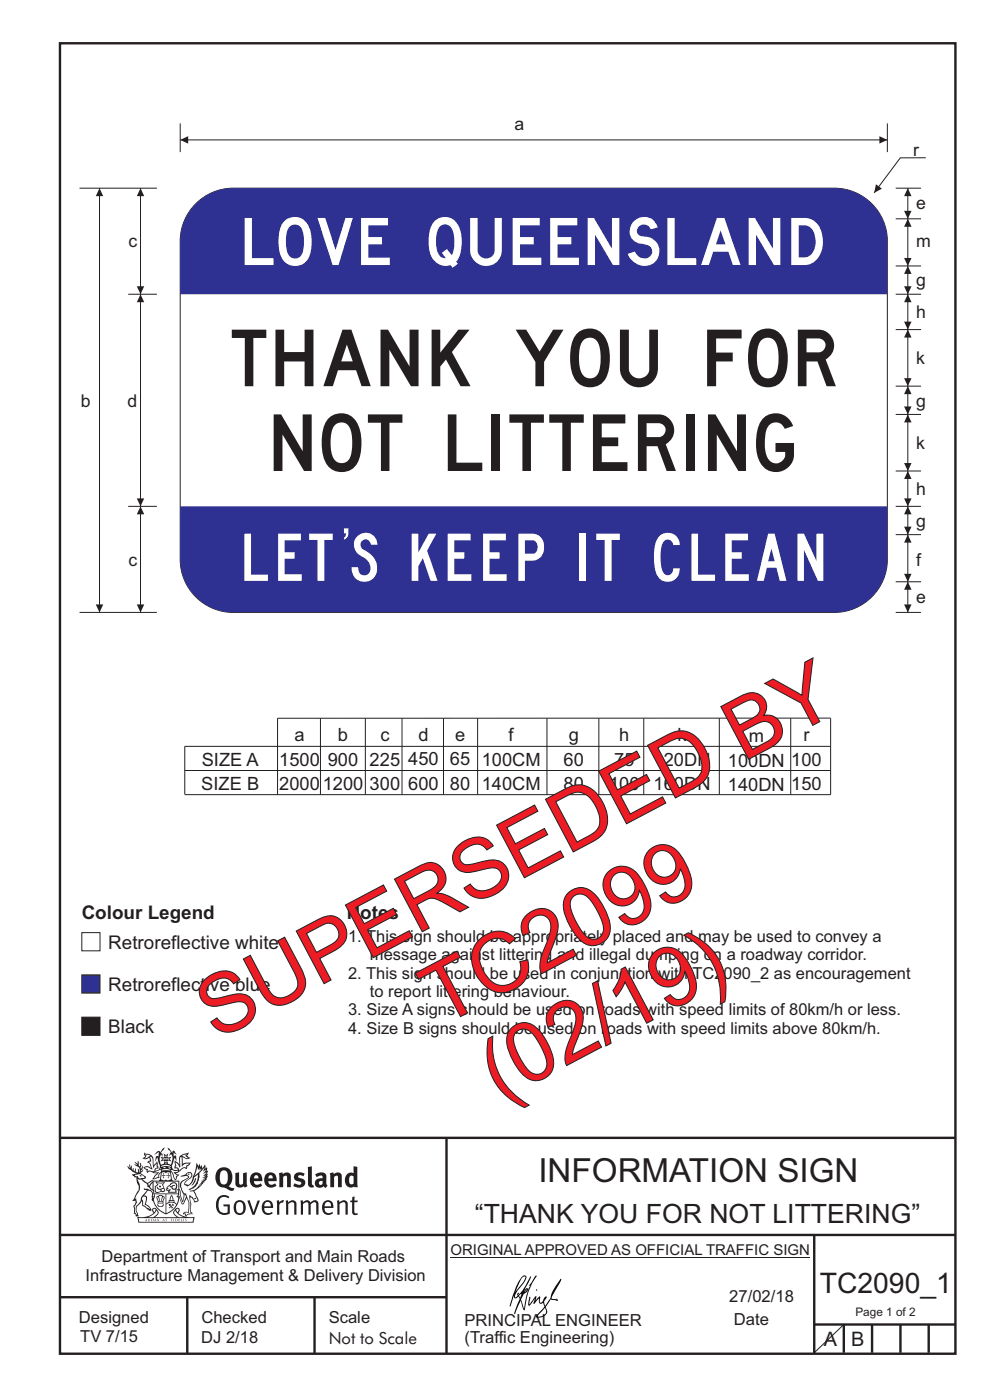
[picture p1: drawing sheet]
<svg xmlns="http://www.w3.org/2000/svg" width="210mm" height="297mm" viewBox="0 0 210 297" stroke-linecap="round" stroke-linejoin="round" font-family="sans-serif">
<g fill="none" stroke="#231f20" stroke-width=".51">
<path d="M12.7 9.2h190v278h-190zM12.7 241.4h190M94.7 241.4v45.8M12.7 262h190M12.7 275.2h82M39.7 275.2v12M66.7 275.2v12M172.7 262.2v25M172.7 281h30M179 281v6M185 281v6M191 281v6"/>
<path d="M197 281v6"/>
</g>
<path d="M95.5 266.7h76.3" fill="none" stroke="#231f20" stroke-width=".21"/>
<path d="M17.4 206.8h3.8v3.9h-3.8z" fill-rule="evenodd" fill="#2e3092" stroke="#231f20" stroke-width=".21"/>
<path d="M17.4 215.8h3.8v3.8h-3.8z" fill-rule="evenodd" fill="#231f20" stroke="#231f20" stroke-width=".21"/>
<path d="M17.4 197.9h3.8v3.8h-3.8z" fill-rule="evenodd" fill="#fff" stroke="#231f20" stroke-width=".21"/>
<g fill="#231f20">
<path d="M47 248.4a2.55 2.55 0 0 0 0 2.7l.3 .2a.81 .81 0 0 0 1-1v-.5a1.04 1.04 0 0 0-1.1-1.5zM46.3 248.1a1.82 1.82 0 0 1 2.1-.2 1.82 1.82 0 0 1 .9 1.8 2.29 2.29 0 0 1-.8 2l.7 .3h.5l-.2 .6a2.87 2.87 0 0 1-2-.7 2.12 2.12 0 0 1-1.7-3.1z" fill-rule="evenodd"/>
<path d="M49.9 248.9l.8-.2v2a.46 .46 0 0 0 .3 .6 .46 .46 0 0 0 .6-.3v-2.1l.7-.2v2.4l.2 .5-.5 .3-.3-.3a1.02 1.02 0 0 1-1.2 .3 1.02 1.02 0 0 1-.6-1.1z" fill-rule="evenodd"/>
<path d="M54 249.5l-.1 .5h.9a.49 .49 0 0 0-.2-.6 .49 .49 0 0 0-.6 .1zM53.4 249.1a1.34 1.34 0 0 1 1.6-.2 1.34 1.34 0 0 1 .6 1.5v.2h-1.7a.77 .77 0 0 0 .5 .8 .77 .77 0 0 0 .9-.4l.3 .5a1.59 1.59 0 0 1-2 .2 1.59 1.59 0 0 1-.5-2.1z" fill-rule="evenodd"/>
<path d="M57 249.5l-.1 .5h1a.49 .49 0 0 0-.2-.6 .49 .49 0 0 0-.7 .1zM56.4 249.1a1.34 1.34 0 0 1 1.6-.2 1.34 1.34 0 0 1 .7 1.5v.2h-1.8a.77 .77 0 0 0 .5 .8 .77 .77 0 0 0 .9-.4l.4 .5a1.59 1.59 0 0 1-2.1 .2 1.59 1.59 0 0 1-.5-2.1z" fill-rule="evenodd"/>
<path d="M59.2 248.9l.7-.2 .1 .4a.95 .95 0 0 1 1-.3 .95 .95 0 0 1 .7 .8v2.3h-.8v-2.3a.46 .46 0 0 0-.8 .1v2.2h-.8z" fill-rule="evenodd"/>
<path d="M62.6 249.1a1.75 1.75 0 0 1 2-.1l-.2 .5-.6-.2a.43 .43 0 0 0-.6 .3l.4 .3a1.04 1.04 0 0 1 1.2 1.1 1.04 1.04 0 0 1-1.4 1l-1.2-.4 .3-.6 1 .4 .4-.4a.88 .88 0 0 0-1-.5l-.4-.2-.1-.4z" fill-rule="evenodd"/>
<path d="M65.3 247.6l.8-.2 .1 3.8 .3 .2 .1 .4a.88 .88 0 0 1-1 0 .88 .88 0 0 1-.3-1z" fill-rule="evenodd"/>
<path d="M67.8 250.6a.43 .43 0 0 0-.1 .7 .43 .43 0 0 0 .7-.1v-.7zM66.8 249.1a1.7 1.7 0 0 1 2.4 .1v1.9l.3 .4-.4 .5-.5-.4a1.03 1.03 0 0 1-1.7-.1 1.03 1.03 0 0 1 .8-1.5h.7v-.4a.8 .8 0 0 0-1.2 .1z" fill-rule="evenodd"/>
<path d="M70 248.9l.7-.2 .1 .4a.95 .95 0 0 1 1-.3 .95 .95 0 0 1 .7 .8v2.3h-.8v-2.3a.46 .46 0 0 0-.8 .1v2.2h-.8z" fill-rule="evenodd"/>
<path d="M74.3 249.5a1.48 1.48 0 0 0 0 1.7h.5l.2-.1v-1.5l-.3-.2zM75 247.4l.8 .1 .1 4.4h-.7l-.1-.2a1.26 1.26 0 0 1-1.4 0 1.26 1.26 0 0 1-.5-1.3 1.29 1.29 0 0 1 .4-1.4 1.29 1.29 0 0 1 1.4-.1z" fill-rule="evenodd"/>
<path d="M46.4 253.9a1.72 1.72 0 0 1 2.3 0l-.3 .3a1.24 1.24 0 0 0-1.4-.2 1.24 1.24 0 0 0-.6 1.4 1.49 1.49 0 0 0 1.2 1.9l.7-.1v-1.3h-.8l-.1-.4h1.3v1.9a1.93 1.93 0 0 1-2.2 0 1.93 1.93 0 0 1-.7-2.2l.2-.8z" fill-rule="evenodd"/>
<path d="M50.4 255.1a1.65 1.65 0 0 0 .2 2.2 .99 .99 0 0 0 1-1.4 .78 .78 0 0 0-.4-.8 .78 .78 0 0 0-.8 0zM50 254.9a1.33 1.33 0 0 1 1.6-.1 1.33 1.33 0 0 1 .5 1.4 1.31 1.31 0 0 1-1.3 1.6 1.31 1.31 0 0 1-1.2-1.6v-.6z" fill-rule="evenodd"/>
<path d="M52.5 254.7l.4-.1 .9 2.6 .8-2.5h.5l-1.1 3h-.5z" fill-rule="evenodd"/>
<path d="M56.3 255.2l-.2 .7h1.3a.7 .7 0 0 0-.3-.8 .7 .7 0 0 0-.8 .1zM55.9 255a1.22 1.22 0 0 1 1.5-.2 1.22 1.22 0 0 1 .5 1.5h-1.8a.93 .93 0 0 0 .5 1 .93 .93 0 0 0 1.1-.2l.2 .3a1.43 1.43 0 0 1-1.8 .1 1.43 1.43 0 0 1-.6-1.7z" fill-rule="evenodd"/>
<path d="M58.7 254.7l.4-.1 .1 .5 .4-.4 .6-.1-.2 .5a.66 .66 0 0 0-.8 .7v1.9h-.4z" fill-rule="evenodd"/>
<path d="M60.6 254.7l.4-.1 .1 .5a.94 .94 0 0 1 1-.5 .94 .94 0 0 1 .8 .8v2.3h-.5l-.1-2.5a.81 .81 0 0 0-1.2 .3v2.2h-.4z" fill-rule="evenodd"/>
<path d="M63.7 254.7l.5-.1 .1 .5 .4-.3a.78 .78 0 0 1 1.1 .3 .9 .9 0 0 1 1-.5 .9 .9 0 0 1 .8 .8v2.3h-.5l-.1-2.5a.67 .67 0 0 0-1.1 .3v2.2h-.5v-2.4l-.4-.3-.7 .4v2.3h-.5z" fill-rule="evenodd"/>
<path d="M69 255.2l-.1 .7h1.3a.7 .7 0 0 0-.3-.8 .7 .7 0 0 0-.9 .1zM68.7 255a1.22 1.22 0 0 1 1.5-.2 1.22 1.22 0 0 1 .5 1.5h-1.8a.93 .93 0 0 0 .4 1 .93 .93 0 0 0 1.2-.2l.1 .3a1.44 1.44 0 0 1-1.7 .1 1.44 1.44 0 0 1-.6-1.7z" fill-rule="evenodd"/>
<path d="M71.4 254.7l.5-.1 .1 .5a.94 .94 0 0 1 1-.5 .94 .94 0 0 1 .8 .8v2.3h-.5l-.1-2.5a.81 .81 0 0 0-1.2 .3v2.2h-.4z" fill-rule="evenodd"/>
<path d="M74.7 253.9l.5-.1v.9h.7l-.1 .3h-.6v2.2l.1 .2h.5l.1 .3a.75 .75 0 0 1-1.2-.6v-2.1h-.4v-.3h.4z" fill-rule="evenodd"/>
<path d="M30.8 244.9l1.1 .3-.9 .5h-.4l.6-.5zM31.8 245.4h.2a2.44 2.44 0 0 1 .4 1.9l.1 .5 .7-1-.1 .6 .3 .3a.57 .57 0 0 0-.6 .7l-1-.1-.5 .2 .2-.5-.8-.3 .7-.1 .9 .5 .1-.1-.6-1.3-.2-.2h.5zM30.7 244.4l-.1 .5 .2 .4-.6 .4a1.04 1.04 0 0 0 1.4-.1l.2 .6-.3 .1-.2 .4a.94 .94 0 0 1 .8 1.1l-.2-.1a1.16 1.16 0 0 0-1.5-.1l.3 .4 .4 .2 .1 .5 .2 .1 .1-.2a.94 .94 0 0 1 1.1 .2l.8 .1-1.2 1.2a1.13 1.13 0 0 0 1.2-.2l.4-.1-.1-.4 .5-.8a.83 .83 0 0 0-.6 1.1l-.3-.1-.7 .4 1.1-1.4-.5 .1-.5-.1 1.3-.5-.1-.1-.9 .4v-.3l.2-.2 .3 .1 .1-.3-.2-.4v-.6l-.1-.4-.7 1v-.7a1.42 1.42 0 0 0-1.6-1.8z" fill-rule="evenodd"/>
<path d="M38.5 245.2l.5-.2 .7-.1-.6 .3 .8 .5h-.3zM38.3 245.5l.2-.1 .1 2a1.69 1.69 0 0 1 1.6-.6l-.8 .5 .1 .5a1.1 1.1 0 0 0-1.5 .6l-.1-.5-.2-.2h-.5l.3-.4-.3-.7a1.42 1.42 0 0 1 .8 1.1l.2-.1zM37.1 246.2l.1 1-.2 .3 .1 .4h.5l.1 .2a.96 .96 0 0 1-1.1-.1l-.1 .1a1.06 1.06 0 0 0 1.3 .2v.1a.72 .72 0 0 1-1 .2l.3 .5 .6 .2-.4 .2-.1 .6-.2-.3-.4-1.1-.4-.4 .4 .9a1.54 1.54 0 0 0 .7 1.2l.2-.3a.58 .58 0 0 1 .4-.8l.2-.1h-.3l-.5-.3 .9-.5a.93 .93 0 0 1 1.2-.5v.2l.2-.2 .1-.5a.99 .99 0 0 0 .7-.8l-1.3 .1-.3 .2-.1-1.4 .9 .4 .9-.3h-.4l-.5-.4 .4-.7-.6 .2a1.46 1.46 0 0 0-1.4 2.1v.4l-.2-.4z" fill-rule="evenodd"/>
<path d="M35.6 248.9l.2 .1-.1 .3 .4 .1h-.4v.6l-.1-.6h-.3l.3-.1z" fill-rule="evenodd"/>
<path d="M34.6 248.9l.2 .1v.3l.3 .1h-.3l-.1 .6v-.6h-.4l.4-.1z" fill-rule="evenodd"/>
<path d="M34.3 248.8a.57 .57 0 0 1 .9 .2 .57 .57 0 0 1 .9-.2l.2 1.4h-.2a.57 .57 0 0 1-.9 0 .69 .69 0 0 1-1.1 0zM34.2 248.1l-.3 2.1-.2 .4h3l-.2-.4-.3-2.1h-.2v.2l-.8-.1-.8 .1v-.2z" fill-rule="evenodd"/>
<path d="M34.2 252.4a.3 .3 0 0 0 .6 0 .3 .3 0 0 0-.6 0zM33.3 250.9l.3 .3-.3 .4a.79 .79 0 0 0 0 1.3l.8-.2-.1-.3a.55 .55 0 0 1-.7-.6l.1-.1 .2 .3 .3 .2 .8-.2-.4-.7 .4-.4-.7 .2zM33 250.7l1.1 .2 .9-.2-.4 .6 .4 1.2a.56 .56 0 0 1-.8 .3l-.2 .1a.73 .73 0 0 1-.9 .1 .73 .73 0 0 1-.3-1v-.4l.6-.4z" fill-rule="evenodd"/>
<path d="M35.6 251.8l.7-.4a.58 .58 0 0 1 1-.1 .58 .58 0 0 1-.4 .9l-.3-.3a.43 .43 0 0 1 .6-.4 .57 .57 0 0 0-.8 .2l-.2-.1-.3 .1 .4 .2a.55 .55 0 0 0 .9 .4v.5h-1.3l.3-.4-.1-.1-.6 .1 .2-.3-.2-.1zM35.4 251.8l-.1 .2a.39 .39 0 0 0 .2 .6h.3l-.2 .4h1.9l-.1-.8a.86 .86 0 0 0-.1-1.3 .86 .86 0 0 0-1.3 .4z" fill-rule="evenodd"/>
<path d="M36 254.8h.8v.2h-.8zM36.4 253.8l.2 .8h-.4zM36.4 253.5l-.3 .5-.1 .6h-.2v.4l-.7 .4 .2 .1a1.48 1.48 0 0 1 2.1 .2l.2-.1-.6-.5v-.5h-.2l-.1-.6z" fill-rule="evenodd"/>
<path d="M35.8 255.4l.4 .1 .1 .3 .3-.2-.2-.2a.38 .38 0 0 1 .5 .5l-.2-.2-.3 .2 .3 .2-.3 .3-.1-.4-.4 .4-.1-.2 .4-.3-.1-.1-.2 .1z" fill-rule="evenodd"/>
<path d="M34.5 254h.2v.2l-.2 .6h-.2zM33.6 255.3h.9v.2a.55 .55 0 0 1-.8 .4v-.2l-.2-.1zM33.4 254h.2l.2 .8h-.2zM33.6 255l.8-.1 .1 .2h-.8zM33.8 253.7h.5l-.2 1.1h-.1zM33.3 253.8l-.1 .3 .3 1.1a.48 .48 0 0 0-.1 .6 .48 .48 0 0 0 .5 .2h.5a.49 .49 0 0 0 .2-.8l.3-1.1-.1-.3a1.42 1.42 0 0 0-1.5 0z" fill-rule="evenodd"/>
<path d="M33.7 251.5l.4 .1 .1 .3h-.3z" fill-rule="evenodd"/>
<path d="M41.3 250.1l.3-.2-.2 .8-.6 .8h-.2l.5-.7z" fill-rule="evenodd"/>
<path d="M39.7 249l.3-.2 .5 .2a.88 .88 0 0 1-.6 1.1 1.22 1.22 0 0 0-.8 1.3l.5 .2a.72 .72 0 0 0 .9-.4l.5-.8 .2-.6 .8-.6v.2a2.85 2.85 0 0 1-2 2.9l.1 .1a2.13 2.13 0 0 0 1.9-1.5v-.3a2.01 2.01 0 0 0 .3-1.7l1.1-1.3-.4 1 .7-.5-.7 1 .8-.4-.8 .8 .7-.2-.9 .6 .8-.1-.8 .4h.7l-.8 .3 .3 .2h-.4l.2 .3h-.4l.2 .3h-.4l.1 .2h-.1a2.16 2.16 0 0 1-2 1.1l.1 .2 .4-.1a.76 .76 0 0 1 .7 .8l.5 1.2-.6 .2a1.45 1.45 0 0 0-1.1-1.3l.2 1.8-.1 1.8 .4 .3a1.07 1.07 0 0 0-1.2 .4v-.3l-.5-.2a.87 .87 0 0 1 1.1-.1v-.7a4.4 4.4 0 0 0-.6-3.1l-.1-.3h-.2a2.16 2.16 0 0 1-.7-2.2l.3-.4 1.2-.7a.55 .55 0 0 0-.4-.8zM37.8 252.4a.76 .76 0 0 1 .3 1.1l.6 1.6 .4-1.7 .2 .1a.61 .61 0 0 1-.1 .9l-.3 .8-.2 .1-.7-1.6-.3 .1a1.18 1.18 0 0 0 .1-1.4zM41.8 247.5l.2 .7 .3-.5v.6l.4-.5a1.9 1.9 0 0 1-1.2 1.4l-.3 .3zM38.2 249.6l1.4-.2 .2 .2v.3l-.5 .2a1.26 1.26 0 0 0-.9 1.9l.2 .7a1.84 1.84 0 0 1 .1 2.1l-.4-1.4a.96 .96 0 0 0-.4-1.2l-.4 .2a.78 .78 0 0 1 0 1.3l.1 .3h.4l.4 1.1a.38 .38 0 0 0 .2 .4 .38 .38 0 0 0 .4-.1l.6-1.2a2.94 2.94 0 0 1 .4 2.5l-.1 .4h-.8l-.3 .4v.2l.4-.1 .1 .4 .2 .1a1.02 1.02 0 0 1 1.3-.5v-.4l-.3-.1 .1-1.8-.3-1.3h.1a1.14 1.14 0 0 1 .8 1 .63 .63 0 0 0 .8-.2 .63 .63 0 0 0-.2-.9l-.6-1.2 .9-.6 .2-.4h.3l-.1-.2h.4l-.1-.3h.3l-.1-.3 .5-.1-.2-.2 .6-.4v-.2h-.2l.4-.5h-.3l.3-.5-.4 .1 .4-.5v-.3l-.3 .2 .2-.7-.1-.2-.4 .3v-.8l-.6 .8-.2-.8-.2 .5-.3-.7-.1 .6-.5-.8-.1 1.4-.6 1.8a1.81 1.81 0 0 1-1 1.5l-.6-.2a1.75 1.75 0 0 1 1.1-1.2 .75 .75 0 0 0 .1-1.3 .75 .75 0 0 0-1.2 .4z" fill-rule="evenodd"/>
<path d="M41.2 254.1h.3l.2 .2-.4 .1z" fill-rule="evenodd"/>
<path d="M29.4 258.4h11.6l-.1 .8h-11.4zM31.3 258.2l.5-.1a2.48 2.48 0 0 0 1.4-1.3l.3 .5-.5 .6-.5 .3zM32.5 256.6l.3-.2 .2 .1-.3 .7zM37.2 256.8a2.65 2.65 0 0 0 1.8 1.4h-1.1l-.5-.3-.5-.6zM37.4 256.5l.2-.1 .3 .2-.3 .6zM29.2 258.2l.1 1.2h11.8l.2-1.1-.2-.1a4.1 4.1 0 0 1-3.3-.9l.3-.4-.1-.6a1.06 1.06 0 0 0-1.3 1l.2 .4 .6 .5h-4.7l.3-.1a.84 .84 0 0 0 .6-.8 .84 .84 0 0 0-.5-.8l-.3-.2h-.5l-.1 .6 .3 .4a4.2 4.2 0 0 1-3.4 .9z" fill-rule="evenodd"/>
<path d="M31 258.7l.1 .2h-.2zM31 258.5l-.3 .6 .4-.2 .2 .2z" fill-rule="evenodd"/>
<path d="M31.3 258.6h.3v.4a.25 .25 0 0 0 .2-.1 .25 .25 0 0 0-.1-.3h.1a.29 .29 0 0 1 0 .4 .29 .29 0 0 1-.4 0 .29 .29 0 0 1 0-.4z" fill-rule="evenodd"/>
<path d="M32.2 258.6a.22 .22 0 0 1 .3 .2 .22 .22 0 0 1-.3 .2zM32 258.6l.1 .4a.33 .33 0 0 0 .4 0 .33 .33 0 0 0 0-.4 .33 .33 0 0 0-.5 0z" fill-rule="evenodd"/>
<path d="M32.9 258.7l.1 .2h-.2zM32.9 258.5l-.2 .6 .3-.2 .2 .2z" fill-rule="evenodd"/>
<path d="M33.3 258.6h.2l.1 .1 .2-.1-.2 .2 .2 .3-.3-.3-.1 .3h-.1l.2-.3z" fill-rule="evenodd"/>
<path d="M34.7 258.7l.1 .2h-.2zM34.7 258.5l-.3 .6 .4-.2 .2 .2z" fill-rule="evenodd"/>
<path d="M35 258.5h.5l-.2 .1v.5h-.2l.1-.5z" fill-rule="evenodd"/>
<path d="M36.2 258.6l.3-.1-.1 .1v.2h.1h-.1v.3h-.2z" fill-rule="evenodd"/>
<path d="M36.7 258.6h.2v.5h-.2z" fill-rule="evenodd"/>
<path d="M37.3 258.6a.22 .22 0 0 1 .3 .2 .22 .22 0 0 1-.3 .2zM37.1 258.6v.4a.33 .33 0 0 0 .5 0 .33 .33 0 0 0 0-.4 .33 .33 0 0 0-.5 0z" fill-rule="evenodd"/>
<path d="M37.8 258.6l.4-.1-.2 .1v.2h.1h-.1v.2l.2 .1h-.4z" fill-rule="evenodd"/>
<path d="M38.4 258.6h.2l-.1 .4 .2 .1h-.3z" fill-rule="evenodd"/>
<path d="M38.9 258.6h.2v.5h-.2z" fill-rule="evenodd"/>
<path d="M39.3 258.6h.2h-.1l.2 .3-.2 .2-.1-.1v-.1l.2 .1z" fill-rule="evenodd"/>
<path d="M34.2 247.4a1.51 1.51 0 0 1 2 .2 2.67 2.67 0 0 0-2.1 0zM35.7 247.6l.4 .1 .1 .3-.4-.1zM34.6 247.6h.5l.1 .2h-.4zM34 247.8l.3 .2h-.3zM34.9 246.9l.3-.2 .3 .2zM34.9 245.6l.2 .1v.3h-.2zM35 245.1l.2 .2 .2-.2-.1 .3h-.2zM35.1 246.3h.2l.1 .4-.2-.2-.2 .2zM35.3 245.7l.2-.1v.4h-.2zM34.4 245.7h.3l.1 .3-.4 .1 .2-.2zM35.7 245.7h.3l-.2 .2 .2 .2-.4-.1zM32.7 244.9l1-.5-.1 1-.2-.2-.3 .2-.3 1.1 .5-1 .3 .9a1.84 1.84 0 0 1 .2 1.7l.4 .1a2.48 2.48 0 0 1 2.2 0l.2-.2-.2-.7 .7-1.8 .4 .7-.2-1-.2-.1-.2 .3v-.9l.6 .4-.6-.8-.3 .1-.1 .4-.5-.9-.5-.3 .2 .5 .6 .5-.5 .8 .4-.4a2.06 2.06 0 0 1 0 2.3l-.5-.2-.2-.6 .1-.1 .8 .2-.4-.5 .4-.5-.7 .2-.2-.2 .2-.7-.5 .4-.5-.4 .2 .7-.2 .2-.7-.2 .4 .5-.4 .5 .8-.2 .1 .1-.2 .6-.5 .2a2.02 2.02 0 0 1 0-2.2l.3 .5-.1-.7-.3-.1 .8-1.2-.4 .3-.5 .8-.2-.3a.8 .8 0 0 0-.8 .5z" fill-rule="evenodd"/>
<path d="M29.2 250.1l.3 .1a.61 .61 0 0 1 .8 .4l.3 .2a.8 .8 0 0 1 .6 1l.4 .1 .5 .5a1 1 0 0 1 .5 1.1l-.1 .7v-.5h-.1a.96 .96 0 0 0-.8-1.3l-.2-.2h-.7l-.1-.1-.1 .1 .1 .3h.6l-1.2 1.3-.2 1-.4 .6a1.33 1.33 0 0 0-.5 1.8l.2 .5a1.26 1.26 0 0 1-.5-1.5l-.1-.3a1.56 1.56 0 0 0 .4-1.7l-.3 .2 .2-.5a3.2 3.2 0 0 0 .7-3zM30.4 253.9h.4a2.06 2.06 0 0 1-.1 1.6l.7 .5 .4 .4-.6-.1-.8-.6-.1-.9a.51 .51 0 0 1 .1-.9zM28.6 249.3a1.52 1.52 0 0 1 2.1 .5l-1.1 .2-.2-.1-.1-.4h-.5zM27.5 247v.8l-.3-.4h-.1a3.1 3.1 0 0 0 1.9 1.6l-1 .1 .5 .6 .5 .1 .1 1.1a1.84 1.84 0 0 1-.3 2.5l-.4 .9-.3 .4 .2 .1 .4-.1 .1 .4-.2 .5-.3 .2 .1 1.7h.2l.3 .5 .1 .1 .4-.1-.1-.5a1.3 1.3 0 0 1-.1-1.7l.9-1 .1 1.1 .6 .2 .5 .5 .1-.1 .2 .3h.5a1.85 1.85 0 0 0-1.2-1.4l.1-.3a1.39 1.39 0 0 0 0-1.4l-.5-.1 .5-.5a.66 .66 0 0 1 .9-.4 .66 .66 0 0 1 .3 .9l-.1 .4 .2-.1v.2l-.1 .3 .2 .5 .1-.3a2.24 2.24 0 0 0 .1-2.2 .73 .73 0 0 1-.7-.7 .73 .73 0 0 1 .6-.7v-.2a.94 .94 0 0 0-.9 .8 .48 .48 0 0 1-.1-.6 .48 .48 0 0 1 .5-.2l.5-.3a.51 .51 0 0 0-.8 .2l-.5 .2-1-.8h.6l.2-.5-1.2-.7 .5-.5v-.3l-.5 .4 .1-.2a.69 .69 0 0 0 .2-1v.4l-.2 .3v-1.1l-.3-.2 .1 .6-.1 .2-.4-1.3v.7l-.6-.4 .5 .7-.6-.2 .3 .3a1 1 0 0 1 .7 1.4l-.2-.8v.9l-.5-.2v-.8l-.2 .7-.2-.1-.1-.6-.2 .4-.2-.2 .1-.7-.2 .5z" fill-rule="evenodd"/>
<path d="M29.6 249.4l.2-.1 .3 .2z" fill-rule="evenodd"/>
<path d="M32.4 250.5h5.6v2l-.2-.1v-1.7h-5.2v2.5h5.2v-.8l.1 .2-.1 1.1v-.3h-2.5v4a4.1 4.1 0 0 0 2.6-3.6l.1-.1a4 4 0 0 1-2.8 3.9 4.2 4.2 0 0 1-2.8-4.7l.1 1.2 .1-.1a3.8 3.8 0 0 0 2.5 3.4v-4h-2.5l-.2-.9z" fill-rule="evenodd"/>
<circle cx="40" cy="249.1" r=".17"/>
</g>
<g fill="#000001">
<path d="M111.6 273.7l.2-.2-.5 .7zM110.4 274.5l.3 .1-.3 .7-.3-.4zM110.9 270.9l.5-.1a9.3 9.3 0 0 1-2 3.2l-.1 .2 1-2.5zM110.6 271a14.7 14.7 0 0 0-2.2 4.9l-.3 1.2 .1 .1 .8-2.4a.42 .42 0 0 0 .2 .7 .42 .42 0 0 0 .6-.3l.2-.2 .2 .6-1.1 3.1h.2l1.1-2.8 .6 1.9 .2 .2 .2-.5a13.5 13.5 0 0 1 2-6.2l.5-.5-.2-.2-1.6 2.1 .4-.1a14.9 14.9 0 0 0-1.3 5.1l-.4-1.2a1.39 1.39 0 0 1 .2-1.8l.1-.2a.92 .92 0 0 0 .8-1.2 .75 .75 0 0 0-.7 .7l-.2 .2 1.6-3.4h-.1l-.4 .7a10.5 10.5 0 0 1-2.2 3.2l.2-.4a.32 .32 0 0 0-.4 .2 .32 .32 0 0 0 .1 .4l-.5 .4a3.2 3.2 0 0 1 1.1-2.3l.5-.6a2.49 2.49 0 0 0 .7-1.6l-.3-.2z" fill-rule="evenodd"/>
<path d="M115.6 277.5a1.15 1.15 0 0 1 .1 1.3 1.15 1.15 0 0 1-1.2 .5h-.5zM112.3 275.1l-.3 1.7 .3 .2 1.2-1.5-.3 1.1 1.1-1.2a.94 .94 0 0 0 .4 1.2l.5-.3 .3 .9-1.2 1.3a.98 .98 0 0 0-.5 1 1.9 1.9 0 0 0 2.3-1.3l-.1-.3a1.02 1.02 0 0 1 .3-1.4l.5-.9 1.5 .3-.2-.5v.3l-1.1-.2v-.2l2-3.6 .1-.3-.1-.1-1.8 2.7a6.6 6.6 0 0 1-1.5 3l-.2-.2a1.01 1.01 0 0 1 .4-1.4l.1-.2-.3-.2-.3 .5-.2 .5-.5 .4-.2-.4 .1-.9-.2-.1-.8 .9 .2-.9h-.1l-1.4 1.7 .2-1.4v-.1z" fill-rule="evenodd"/>
<path d="M113.7 273.5l.3 .3h-.3z" fill-rule="evenodd"/>
</g>
<path d="M41.5 43.2a11.2 11.2 0 0 1 8-3.3h127.5a11.3 11.3 0 0 1 11.2 11.3v67.5a11.3 11.3 0 0 1-11.2 11.2h-127.5a11.3 11.3 0 0 1-11.3-11.2v-67.5a11.2 11.2 0 0 1 3.3-8z" fill-rule="evenodd" fill="#fff" stroke="#231f20" stroke-width=".21"/>
<path d="M41.5 43.2a11.2 11.2 0 0 0-3.3 8v11.2h150v-11.2a11.3 11.3 0 0 0-11.2-11.3h-127.5a11.2 11.2 0 0 0-8 3.3zM182.9 44.4l.3 .3z" fill-rule="evenodd" fill="#2e3092"/>
<g fill="#fff">
<path d="M51.9 46.2h1.5v8.6h4.6v1.4h-6.1z"/>
<path d="M67.3 46.2h1.7l2.2 6.8 2.1-6.8h1.5l-3 10h-1.2z"/>
<path d="M76.6 46.2h5.7v1.6h-4.2v2.5h3v1.6h-3v2.8h4.6v1.5h-6.1z"/>
<path d="M99.7 46.2h1.6v7a1.81 1.81 0 0 0 1.8 1.6 1.81 1.81 0 0 0 1.8-1.6v-7h1.5v6.8a3.4 3.4 0 0 1-3.3 3.4 3.4 3.4 0 0 1-3.4-3.2z"/>
<path d="M108.8 46.2h5.7v1.6h-4.2v2.5h2.9v1.6h-2.9v2.8h4.6v1.5h-6.1z"/>
<path d="M116.7 46.2h5.7v1.6h-4.1v2.5h2.9v1.6h-2.9v2.8h4.5v1.5h-6.1z"/>
<path d="M124.7 46.2h1.3l3.8 6.5v-6.5h1.6v10h-1.4l-3.8-6.4v6.4h-1.5z"/>
<path d="M134.5 46.9a2.98 2.98 0 0 1 5 1.3l-1.5 .5a1.43 1.43 0 0 0-2-1 1.43 1.43 0 0 0-.5 2.1l.7 .3a3.2 3.2 0 0 1 3.4 2 3.2 3.2 0 0 1-1 3.7 3.7 3.7 0 0 1-5.5-1.9l1.6-.6a1.95 1.95 0 0 0 1.7 1.5 1.95 1.95 0 0 0 1.9-1.1 1.53 1.53 0 0 0-1.5-1.9 2.98 2.98 0 0 1-3.2-2.6 3 3 0 0 1 .9-2.3z"/>
<path d="M141.6 46.2h1.5v8.6h4.6v1.4h-6.1z"/>
<path d="M158.8 46.2h1.3l3.8 6.5v-6.5h1.6v10h-1.3l-3.8-6.4v6.4h-1.6z"/>
<path d="M60.2 47.1a8.7 8.7 0 0 0-.8 6.7 3.3 3.3 0 0 0 3.5 2.6 3.3 3.3 0 0 0 3-3.2 7.3 7.3 0 0 0-1.4-6.5 3.2 3.2 0 0 0-4.3 .4zM61.4 48.2a1.73 1.73 0 0 1 1.9-.4 1.73 1.73 0 0 1 1 1.7 7.2 7.2 0 0 1-.5 4.8 1.75 1.75 0 0 1-1.9 .4 1.75 1.75 0 0 1-1.1-1.7 6.8 6.8 0 0 1 .6-4.8z"/>
<path d="M92.3 46.8a7.6 7.6 0 0 0-1.2 6.4 3.4 3.4 0 0 0 4.4 3l.5 .6 1.1-.8-.3-.5a8 8 0 0 0 1-6.1 3.5 3.5 0 0 0-4.6-3.2zM93.5 47.9a1.73 1.73 0 0 1 2.7 1.4 8.1 8.1 0 0 1-.4 4.8l-1-1.2-1.1 .7 .9 1.2a1.82 1.82 0 0 1-1.9-1.8l-.2-1.7a4.5 4.5 0 0 1 1-3.4z"/>
<path d="M152.1 46.2h1.6l3.4 10h-1.6l-1-2.8h-3.2l-.9 2.8h-1.7zM152.9 48.9l-1 2.9h2z"/>
<path d="M167.8 46.2v10h2.8a4.2 4.2 0 0 0 3.9-4.2 5.1 5.1 0 0 0-2.7-5.6l-1.2-.2zM169.4 47.8a2.79 2.79 0 0 1 2.8 .8 4.5 4.5 0 0 1-.3 5.6 3.1 3.1 0 0 1-2.5 .4z"/>
</g>
<path d="M38.2 107.4h150v11.3a11.3 11.3 0 0 1-11.2 11.2h-127.5a11.3 11.3 0 0 1-11.3-11.2z" fill-rule="evenodd" fill="#2e3092"/>
<g fill="#fff">
<path d="M51.8 113.2h1.5v8.7h3.5v1.3h-5z"/>
<path d="M59 113.2h4.8v1.4h-3.4v2.6h2.1v1.3h-2.1v3.3h3.6v1.4h-5z"/>
<path d="M65.6 113.2h5v1.4h-1.8v8.6h-1.4v-8.6h-1.8z"/>
<path d="M75.8 113.7a2.46 2.46 0 0 1 2.8-.5 2.46 2.46 0 0 1 1.4 2.4h-1.3a1.12 1.12 0 0 0-1.8-.9 1.12 1.12 0 0 0 .2 1.9 4 4 0 0 1 2.4 5.7 2.75 2.75 0 0 1-3.2 .9 2.75 2.75 0 0 1-1.7-2.9h1.4a1.37 1.37 0 0 0 1.4 1.8 1.37 1.37 0 0 0 1.1-2 3.3 3.3 0 0 0-2-2.2 2.59 2.59 0 0 1-.7-4.2z"/>
<path d="M87.3 113.2h1.4v4l2.2-4h1.7l-2 3.6 2.2 6.4h-1.5l-1.6-4.8-1 1.7v3.1h-1.4z"/>
<path d="M95 113.2h4.8v1.4h-3.5v2.6h2.2v1.3h-2.2v3.3h3.7v1.4h-5z"/>
<path d="M102.5 113.2h4.8v1.4h-3.5v2.6h2.2v1.3h-2.2v3.3h3.7v1.4h-5z"/>
<path d="M122.9 113.2h1.4v10h-1.4z"/>
<path d="M126.5 113.2h5v1.4h-1.8v8.6h-1.4v-8.6h-1.8z"/>
<path d="M140 113.6a2.56 2.56 0 0 1 2.8-.3 2.56 2.56 0 0 1 1.4 2.4h-1.4a1.17 1.17 0 0 0-1-1.2 1.17 1.17 0 0 0-1.3 .9 9.8 9.8 0 0 0 .1 5.9 1.16 1.16 0 0 0 1.4 .6 1.16 1.16 0 0 0 .8-1.3h1.4a2.6 2.6 0 0 1-2.3 2.8 2.6 2.6 0 0 1-2.9-2.3 12.8 12.8 0 0 1 .3-6.5z"/>
<path d="M146.7 113.2h1.4v8.7h3.6v1.3h-5z"/>
<path d="M153.8 113.2h4.9v1.4h-3.5v2.6h2.1v1.3h-2.1v3.3h3.6v1.4h-5z"/>
<path d="M169.2 113.2h1.3l2.7 5.8v-5.8h1.4v10h-1.1l-3-6.5v6.5h-1.3z"/>
<path d="M73 112.1h.9l-.1 1.5-.2 .5-.5 .3-.2-.3 .4-.3 .1-.7h-.4z"/>
<path d="M110 113.2v10h1.3v-4.3a4.6 4.6 0 0 0 2.7-.2 3.1 3.1 0 0 0-.2-5.3zM111.3 114.6h1.7a1.58 1.58 0 0 1 .4 2.8l-2.1 .1z"/>
<path d="M163.6 116.4l.7 2.7h-1.4zM162.9 113.2l-2.3 10h1.4l.7-2.7h2l.7 2.7h1.4l-2.5-10z"/>
</g>
<g fill="#231f20">
<path d="M49.2 69.9h7.3v1.8h-2.8v10.2h-1.8v-10.2h-2.7z"/>
<path d="M58.4 69.9h1.9v4.8h4.3v-4.8h1.9v12h-1.9v-5.2h-4.3v5.2h-1.9z"/>
<path d="M80.7 69.9h1.6l4.6 7.8v-7.8h1.9v12h-1.6l-4.6-7.7v7.7h-1.9z"/>
<path d="M91.6 69.9h1.8v4.9l3.8-4.9h2.4l-3.7 4.8 3.9 7.2h-2.1l-3.1-5.6-1.2 1.4v4.2h-1.8z"/>
<path d="M109.4 69.9h2.2l2.9 4.7 2.8-4.7h2.2l-4.1 6.9v5.1h-1.8v-5.1z"/>
<path d="M131.5 69.9h1.9v8.3a2.17 2.17 0 0 0 2.1 2.1 2.17 2.17 0 0 0 2.2-2v-8.4h1.9v8.2a4 4 0 0 1-4 4.1 4 4 0 0 1-4.1-4z"/>
<path d="M150 69.9h7.3v1.9h-5.4v3h3.5v1.9h-3.5v5.2h-1.9z"/>
<path d="M58.1 87.9h1.5l4.6 7.8v-7.8h1.9v12h-1.6l-4.6-7.7v7.7h-1.8z"/>
<path d="M78 87.9h7.4v1.8h-2.8v10.2h-1.8v-10.2h-2.8z"/>
<path d="M95 87.9h1.8v10.3h5.5v1.7h-7.3z"/>
<path d="M104.2 87.9h1.9v12h-1.9z"/>
<path d="M108.1 87.9h7.3v1.8h-2.8v10.2h-1.8v-10.2h-2.7z"/>
<path d="M116.5 87.9h7.3v1.8h-2.7v10.2h-1.8v-10.2h-2.8z"/>
<path d="M125.8 87.9h6.9v1.9h-5.1v3h3.5v1.9h-3.5v3.3h5.5v1.9h-7.3z"/>
<path d="M145.5 87.9h1.9v12h-1.9z"/>
<path d="M150.2 87.9h1.6l4.5 7.8v-7.8h1.9v12h-1.6l-4.6-7.7v7.7h-1.8z"/>
<path d="M161.9 88.7a3.9 3.9 0 0 1 6.3 1.7l-1.7 .6a2.07 2.07 0 0 0-2.3-1.4 2.07 2.07 0 0 0-1.7 2 8.5 8.5 0 0 0 .5 5.9 1.97 1.97 0 0 0 2.5 .6 1.97 1.97 0 0 0 1.1-2.2h-2.1v-1.9h3.9v2.5a3.9 3.9 0 0 1-3.4 3.6 3.9 3.9 0 0 1-4.2-2.9 11 11 0 0 1 .6-7.9z"/>
<path d="M72.7 69.9h1.8l4.1 12h-1.9l-1.2-3.4h-3.8l-1.1 3.4h-2zM73.6 73.1l-1.2 3.6h2.4z"/>
<path d="M122.5 70.7a7.2 7.2 0 0 0-1.6 5.2 6.7 6.7 0 0 0 2 5.6 3.9 3.9 0 0 0 6.2-2.9 9.5 9.5 0 0 0-1.2-7.7 3.8 3.8 0 0 0-5.4-.2zM123.7 72.3a2 2 0 0 1 2-.6 2 2 0 0 1 1.4 1.6 8.7 8.7 0 0 1-.5 6.3 2.01 2.01 0 0 1-2 .6 2.01 2.01 0 0 1-1.5-1.6 8.2 8.2 0 0 1 .6-6.3z"/>
<path d="M160.2 70.7a7.2 7.2 0 0 0-1.5 5.2 6.7 6.7 0 0 0 2 5.6 3.9 3.9 0 0 0 6.1-2.9 9.5 9.5 0 0 0-1.2-7.7 3.8 3.8 0 0 0-5.4-.2zM161.4 72.3a2 2 0 0 1 2-.6 2 2 0 0 1 1.4 1.6 8.7 8.7 0 0 1-.4 6.3 2.01 2.01 0 0 1-2.1 .6 2.01 2.01 0 0 1-1.4-1.6 8.2 8.2 0 0 1 .5-6.3z"/>
<path d="M171.1 71.8h2.5a1.48 1.48 0 0 1 1.5 1.4 1.48 1.48 0 0 1-1.4 1.5h-2.6zM169.2 69.9v12h1.9v-5.2h2.3l1.9 5.2h2l-2.2-5.6a3.4 3.4 0 0 0 1.8-3.7 3.4 3.4 0 0 0-3.2-2.7z"/>
<path d="M69.8 88.7a7.2 7.2 0 0 0-1.6 5.2 6.7 6.7 0 0 0 2 5.6 3.9 3.9 0 0 0 6.2-2.9 9.5 9.5 0 0 0-1.2-7.7 3.8 3.8 0 0 0-5.4-.2zM71 90.3a2 2 0 0 1 2-.6 2 2 0 0 1 1.4 1.6 8.7 8.7 0 0 1-.5 6.3 2.01 2.01 0 0 1-2 .6 2.01 2.01 0 0 1-1.4-1.6 8.2 8.2 0 0 1 .5-6.3z"/>
<path d="M137.2 89.8h2.5a1.48 1.48 0 0 1 1.5 1.4 1.48 1.48 0 0 1-1.5 1.5h-2.5zM135.3 87.9v12h1.9v-5.2h2.3l1.9 5.2h2l-2.2-5.6a3.4 3.4 0 0 0 1.7-3.8 3.4 3.4 0 0 0-3.1-2.6z"/>
</g>
<path d="M38.2 29.7h150" fill="none" stroke="#231f20" stroke-width=".21"/>
<g fill="#231f20">
<path d="M186.5 28.9l1.7 .8-1.7 .8z"/>
<path d="M38.2 29.7l1.7-.8v1.6z"/>
</g>
<path d="M188.2 26.2v6.1M192.6 113.4v10" fill="none" stroke="#231f20" stroke-width=".21"/>
<g fill="#231f20">
<path d="M192.6 113.4l.8 1.7h-1.6z"/>
<path d="M191.8 121.7h1.6l-.8 1.7z"/>
</g>
<path d="M190 113.4h5.4M190 123.4h5.4M192.6 123.4v6.5" fill="none" stroke="#231f20" stroke-width=".21"/>
<g fill="#231f20">
<path d="M191.8 128.2h1.6l-.8 1.7z"/>
<path d="M192.6 123.4l.8 1.7h-1.6z"/>
</g>
<path d="M190 107.4h5.4M192.6 107.4v6M190 129.9h5.4" fill="none" stroke="#231f20" stroke-width=".21"/>
<g fill="#231f20">
<path d="M191.8 111.7h1.6l-.8 1.7z"/>
<path d="M192.6 107.4l.8 1.7h-1.6z"/>
</g>
<path d="M192.6 46.4v10" fill="none" stroke="#231f20" stroke-width=".21"/>
<g fill="#231f20">
<path d="M191.8 54.7h1.6l-.8 1.7z"/>
<path d="M192.6 46.4l.8 1.7h-1.6z"/>
</g>
<path d="M192.6 39.9v6.5M190 46.4h5.4M190 56.4h5.4" fill="none" stroke="#231f20" stroke-width=".21"/>
<g fill="#231f20">
<path d="M192.6 39.9l.8 1.7h-1.6z"/>
<path d="M191.8 44.7h1.6l-.8 1.7z"/>
</g>
<path d="M190 39.9h5.4M192.6 56.4v6M190 62.4h5.4" fill="none" stroke="#231f20" stroke-width=".21"/>
<g fill="#231f20">
<path d="M192.6 56.4l.8 1.7h-1.6z"/>
<path d="M191.8 60.7h1.6l-.8 1.7z"/>
</g>
<path d="M190 69.9h5.4M190 99.9h5.4M192.6 99.9v7.5" fill="none" stroke="#231f20" stroke-width=".21"/>
<g fill="#231f20">
<path d="M192.6 99.9l.8 1.7h-1.6z"/>
<path d="M191.8 105.7h1.6l-.8 1.7z"/>
</g>
<path d="M192.6 62.4v7.5" fill="none" stroke="#231f20" stroke-width=".21"/>
<g fill="#231f20">
<path d="M192.6 62.4l.8 1.7h-1.6z"/>
<path d="M191.8 68.2h1.6l-.8 1.7z"/>
</g>
<path d="M190 87.9h5.4M192.6 87.9v12" fill="none" stroke="#231f20" stroke-width=".21"/>
<g fill="#231f20">
<path d="M191.8 98.2h1.6l-.8 1.7z"/>
<path d="M192.6 87.9l.8 1.7h-1.6z"/>
</g>
<path d="M192.6 69.9v12" fill="none" stroke="#231f20" stroke-width=".21"/>
<g fill="#231f20">
<path d="M191.8 80.2h1.6l-.8 1.7z"/>
<path d="M192.6 69.9l.8 1.7h-1.6z"/>
</g>
<path d="M190 81.9h5.4M192.6 81.9v6" fill="none" stroke="#231f20" stroke-width=".21"/>
<g fill="#231f20">
<path d="M192.6 81.9l.8 1.7h-1.6z"/>
<path d="M191.8 86.2h1.6l-.8 1.7z"/>
</g>
<path d="M196.4 33.5h-5.4l-5.6 7.4" fill="none" stroke="#231f20" stroke-width=".21"/>
<path d="M185.8 39.1l1.3 .9-1.7 .9z" fill="#231f20"/>
<path d="M16.9 39.9h16.4M21.1 39.9v90M16.9 129.9h16.4" fill="none" stroke="#231f20" stroke-width=".21"/>
<g fill="#231f20">
<path d="M21.1 39.9l.8 1.7h-1.6z"/>
<path d="M20.3 128.2h1.6l-.8 1.7z"/>
</g>
<path d="M29.8 39.9v22.5M38.2 26.2v6.1M27.2 62.4h6.1" fill="none" stroke="#231f20" stroke-width=".21"/>
<g fill="#231f20">
<path d="M29.8 39.9l.8 1.7h-1.6z"/>
<path d="M29 60.7h1.6l-.8 1.7z"/>
</g>
<path d="M29.8 107.4v22.5" fill="none" stroke="#231f20" stroke-width=".21"/>
<g fill="#231f20">
<path d="M29.8 107.4l.8 1.7h-1.6z"/>
<path d="M29 128.2h1.6l-.8 1.7z"/>
</g>
<path d="M29.8 62.4v45M27.2 107.4h6.1" fill="none" stroke="#231f20" stroke-width=".21"/>
<g fill="#231f20">
<path d="M29 105.7h1.6l-.8 1.7z"/>
<path d="M29.8 62.4l.8 1.7h-1.6z"/>
</g>
<g fill="none" stroke="#231f20" stroke-width=".21">
<path d="M68 152.4v16.2M77.5 152.4v16.2M85.3 152.4v16.2M94.1 152.4v16.2M101.3 152.4v16.2M116 152.4v16.2M127 152.4v16.2M136.6 152.4v16.2M152.6 152.4v16.2M167.7 152.4v16.2M176.2 158.3h-137v10.2M39.2 168.6h137v-16.3l-117.3 .1v16.2"/>
<path d="M39.2 163.5h137M179 281l-6.3 6"/>
</g>
<g font-size="17.6" fill="#ed1c24">
<text x="45.9" y="220.8" transform="rotate(-28 45.9 220.8)">SUPERSEDED BY</text>
<text x="93.6" y="217.8" transform="rotate(-28 93.6 217.8)">TC2099</text>
<text x="105.9" y="233.6" transform="rotate(-28 105.9 233.6)">(02/19)</text>
</g>
<text font-size="7" fill="#231f20" x="114.2" y="250.7">INFORMATION SIGN</text>
<text font-size="6" fill="#231f20" x="173.9" y="274.2">TC2090_1</text>
<text font-size="5.6" fill="#231f20" x="100.7" y="259.4">“THANK YOU FOR NOT LITTERING”</text>
<g font-size="4.2" fill="#231f20">
<text x="174.7" y="285.6">A</text>
<text x="180.5" y="285.6">B</text>
</g>
<g font-size="4" fill="#231f20">
<text x="17.3" y="194.9">Colour Legend</text>
<text x="73.5" y="194.9">Notes</text>
<text x="23" y="201.4">Retroreflective white</text>
<text x="23" y="210.2">Retroreflective blue</text>
<text x="23" y="219.1">Black</text>
</g>
<g font-size="3.9" fill="#231f20">
<text x="62.5" y="157.2">a</text>
<text x="71.7" y="157.2">b</text>
<text x="80.7" y="157.2">c</text>
<text x="88.8" y="157.2">d</text>
<text x="96.5" y="157.2">e</text>
<text x="107.9" y="157.2">f</text>
<text x="120.6" y="157.2">g</text>
<text x="131.3" y="157.2">h</text>
<text x="143.7" y="157.2">k</text>
<text x="158.8" y="157.5">m</text>
<text x="170.4" y="157.2">r</text>
<text x="42.7" y="167.6">SIZE B</text>
<text x="42.8" y="162.4">SIZE A</text>
<text x="59.2" y="162.4">1500</text>
<text x="59.2" y="167.6">2000</text>
<text x="68.5" y="167.6">1200</text>
<text x="69.5" y="162.4">900</text>
<text x="78.4" y="162.4">225</text>
<text x="78.4" y="167.6">300</text>
<text x="86.6" y="162.4">450</text>
<text x="86.6" y="167.6">600</text>
<text x="95.4" y="162.4">65</text>
<text x="95.4" y="167.6">80</text>
<text x="102.2" y="162.4">100CM</text>
<text x="102.2" y="167.6">140CM</text>
<text x="119.6" y="162.4">60</text>
<text x="119.6" y="167.6">80</text>
<text x="129.2" y="167.6">100</text>
<text x="130.3" y="162.4">75</text>
<text x="138.6" y="162.4">120DN</text>
<text x="138.6" y="167.6">160DN</text>
<text x="154.4" y="162.7">100DN</text>
<text x="154.4" y="167.9">140DN</text>
<text x="167.8" y="162.4">100</text>
<text x="167.8" y="167.6">150</text>
</g>
<g font-size="3.8" fill="#231f20">
<text x="109.1" y="27.6">a</text>
<text x="193.7" y="33.2">r</text>
<text x="194.3" y="44.2">e</text>
<text x="27.3" y="52.5">c</text>
<text x="194.3" y="52.4">m</text>
<text x="194.3" y="60.7">g</text>
<text x="194.3" y="67.5">h</text>
<text x="194.3" y="77.2">k</text>
<text x="17.1" y="86.2">b</text>
<text x="27.1" y="86.2">d</text>
<text x="194.3" y="86.2">g</text>
<text x="194.3" y="95.2">k</text>
<text x="194.3" y="105">h</text>
<text x="194.3" y="111.7">g</text>
<text x="27.3" y="120">c</text>
<text x="194.3" y="120.1">f</text>
<text x="194.3" y="128">e</text>
</g>
<g font-size="3.5" fill="#231f20">
<text x="73.8" y="199.8">1. This sign should be appropriately placed and may be used to convey a</text>
<text x="78.5" y="203.7">message against littering and illegal dumping on a roadway corridor.</text>
<text x="73.8" y="207.6">2. This sign should be used in conjunction with TC2090_2 as encouragement</text>
<text x="73.8" y="215.4">3. Size A signs should be used on roads with speed limits of 80km/h or less.</text>
<text x="78.5" y="211.5">to report littering behaviour.</text>
<text x="73.8" y="219.3">4. Size B signs should be used on roads with speed limits above 80km/h.</text>
<text x="21.6" y="267.8">Department of Transport and Main Roads</text>
<text x="18.2" y="271.8">Infrastructure Management &amp; Delivery Division</text>
<text x="16.7" y="280.6">Designed</text>
<text x="42.7" y="280.6">Checked</text>
<text x="69.7" y="280.6">Scale</text>
<text x="98.5" y="281.3">PRINCIPAL ENGINEER</text>
<text x="154.7" y="276.1">27/02/18</text>
<text x="155.7" y="281.2">Date</text>
<text x="17" y="284.8">TV 7/15</text>
<text x="42.7" y="284.8">DJ 2/18</text>
<text x="69.7" y="285.2">Not to Scale</text>
<text x="98.5" y="284.8">(Traffic Engineering)</text>
</g>
<text font-size="3.2" fill="#231f20" x="95.5" y="266.3">ORIGINAL APPROVED AS OFFICIAL TRAFFIC SIGN</text>
<text font-size="2.5" fill="#231f20" x="181.5" y="279.2">Page 1 of 2</text>
</svg>
